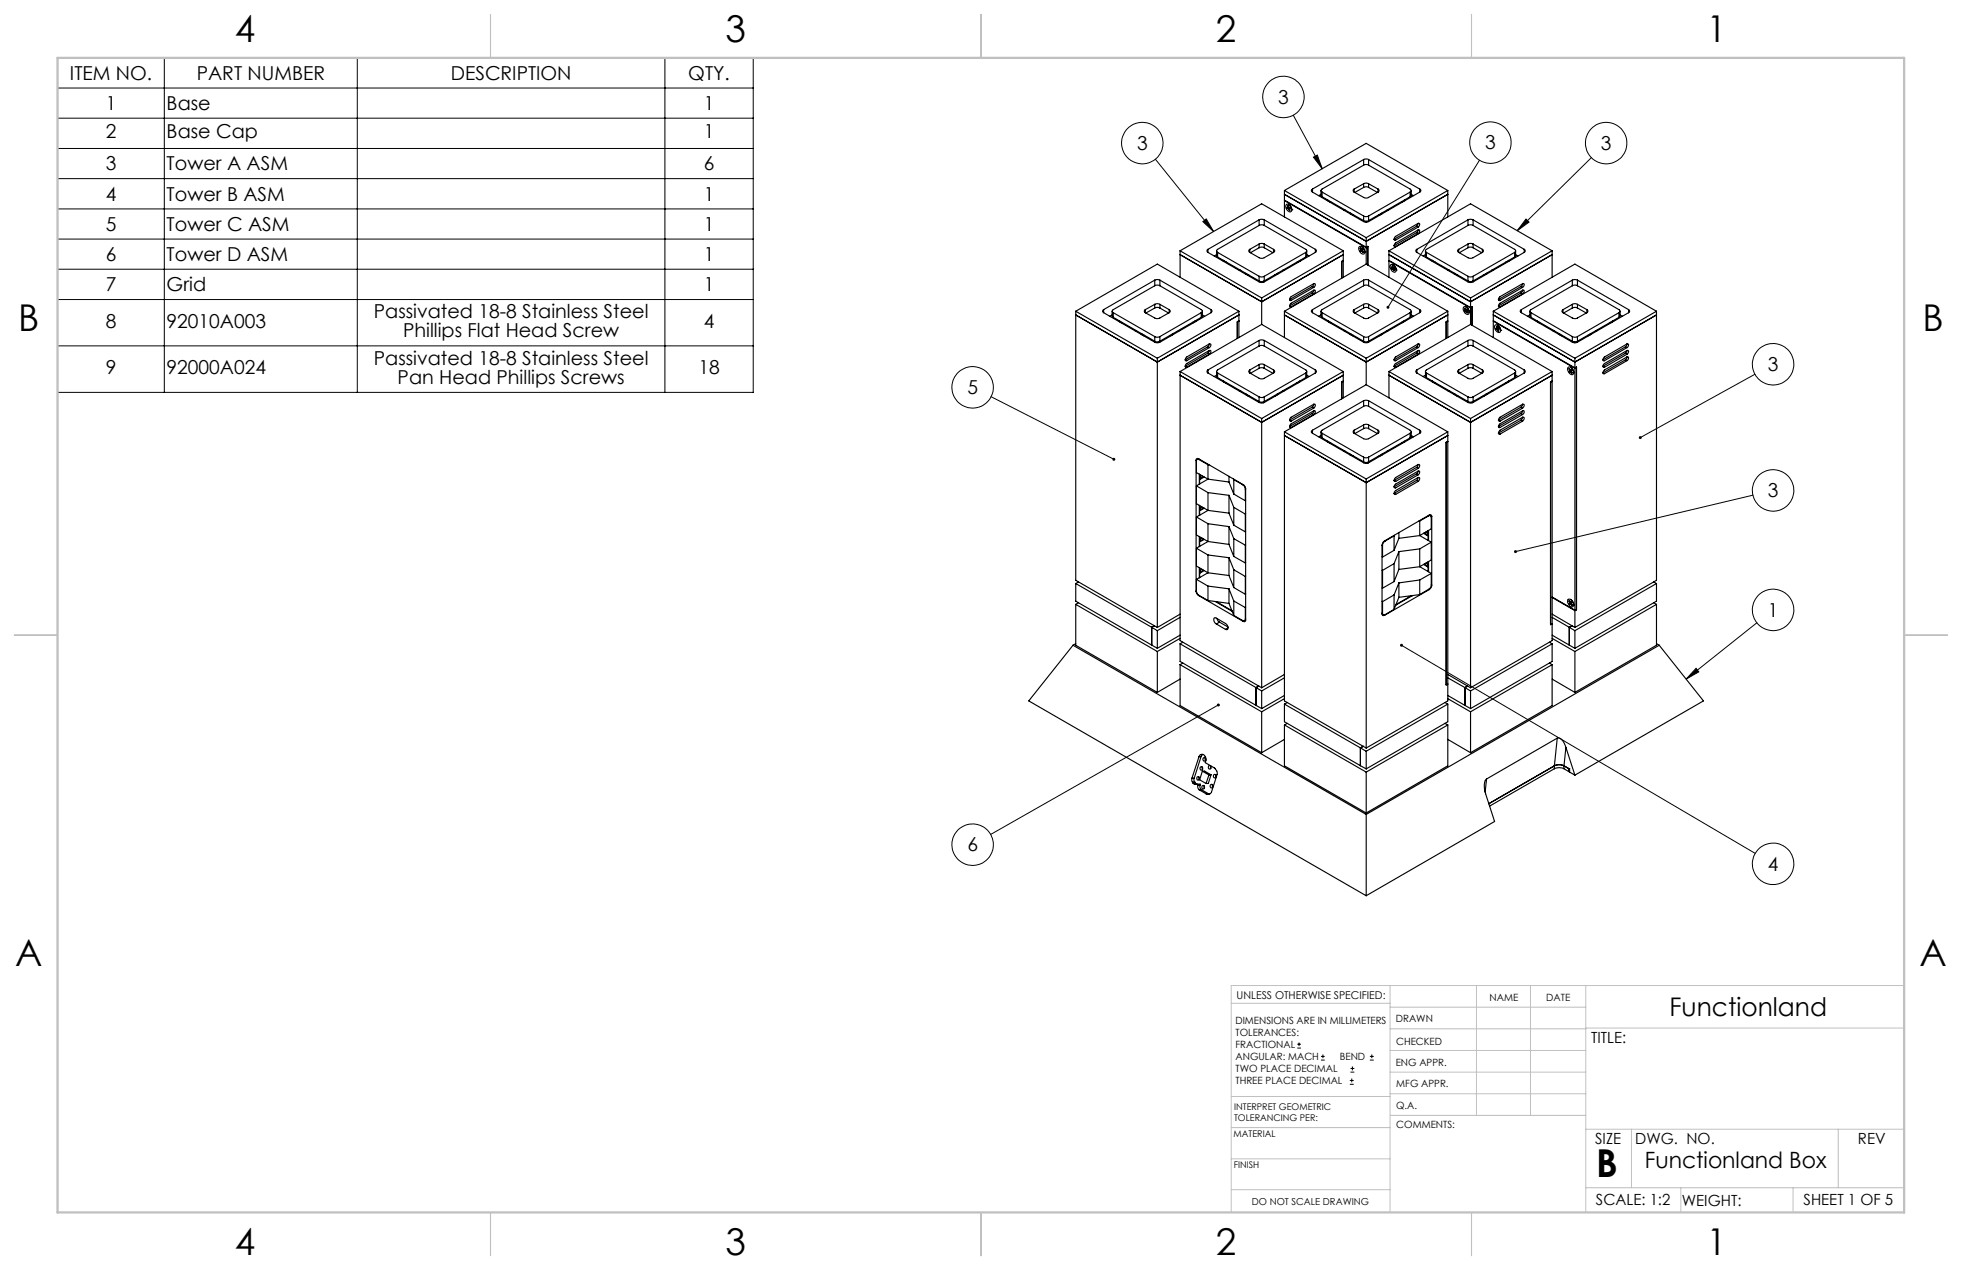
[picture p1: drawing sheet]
<svg xmlns="http://www.w3.org/2000/svg" width="432mm" height="279mm" viewBox="0 0 432 279" stroke-linecap="round" stroke-linejoin="round" font-family="sans-serif">
<g fill="none" stroke="#000" stroke-width=".22">
<path d="M12.7 12.7h153.1v73.6h-153.1zM12.7 19.4h153.1M36.2 12.7v73.6M78.6 12.7v73.6M146.3 12.7v73.6M12.7 26h153.1M12.7 32.7h153.1M12.7 39.3h153.1M254.3 35l12.8 15.9M284.6 25.3l6.4 11.8M289.1 34.6l.8-.5 1.1 3zM325.6 35.2l-20.1 32.4"/>
<path d="M350.2 34.7l-16.3 16.1M12.7 46h153.1M12.7 52.6h153.1M12.7 59.2h153.1M264.7 48.8l.8-.6 1.6 2.7zM335.8 48.2l.7 .7-2.6 1.9zM12.7 65.9h153.1M12.7 76.1h153.1M218.1 87.3l27 13.7M386.2 82.3l-25.2 14M385.8 108.9l-52.3 12.5M386.6 137l-15.5 12.4"/>
<path d="M268.1 155.1l-50.1 28.5M308.4 142l77.9 45.7M373.3 147l.6 .8-2.8 1.6zM285.5 230.6h.8M285.5 229.7h.8M285.9 229.3v.9M290.7 233.2h.8M290.7 232.4h.8M291.1 232v.8M297.1 238.5h.8M297.1 237.7h.8M297.2 235.9h.9"/>
<path d="M297.2 235.1h.9M297.5 237.3v.8M297.6 234.6v.9M301.5 233.2h.8M301.5 232.4h.8M301.9 232v.8"/>
<circle cx="251.4" cy="31.5" r="4.6"/>
<circle cx="282.4" cy="21.3" r="4.6"/>
<circle cx="328" cy="31.4" r="4.6"/>
<circle cx="353.5" cy="31.5" r="4.6"/>
<circle cx="214.1" cy="85.2" r="4.6"/>
<circle cx="390.2" cy="80.1" r="4.6"/>
<circle cx="390.2" cy="107.9" r="4.6"/>
<circle cx="390.2" cy="134.2" r="4.6"/>
<circle cx="214.1" cy="185.8" r="4.6"/>
<circle cx="390.2" cy="190" r="4.6"/>
</g>
<g fill="none" stroke="#c0c0c0" stroke-width=".22">
<path d="M305.9 216.8v49.9M324.9 216.8v28.6M336.8 216.8v28.6M349 216.8v49.9M419.1 216.8h-148.1v49.9M271 220.7h34.9M305.9 231.1h43.1M305.9 226.3h43.1M305.9 221.6h43.1M305.9 235.9h43.1M349 226.2h70.1M271 255h34.9"/>
<path d="M271 248.1h35M271 241.2h35M305.9 240.6h43.1M306 245.4h43M349 248.4h70.1M359.1 248.4v12.9M404.6 248.4v12.9M271 261.7h34.9M349 261.3h70.1M369.9 261.3v5.4M394.6 261.3v5.4"/>
</g>
<path d="M108 3.2v9.5M215.9 3.2v9.5M323.8 3.2v9.5M3.1 139.7h9.6M419.1 139.7h9.5M108 266.7v9.6M215.9 266.7v9.6M323.8 266.7v9.6" fill="none" stroke="#c0c0c0" stroke-width=".25"/>
<path d="M12.7 12.7h406.4v254h-406.4z" fill="none" stroke="#c0c0c0" stroke-width=".5"/>
<path d="M360.8 96l-.1 .4 .3-.1-.3 .1a.33 .33 0 0 0 .5 .1 .33 .33 0 0 0 .1-.4 .33 .33 0 0 0-.5-.1zM335.8 48.2l.7 .7-2.6 1.9zM289.1 34.6l.8-.5 1.1 3zM264.7 48.8l.8-.6 1.6 2.7zM305.2 67.4v.4l.3-.2-.2 .3a.33 .33 0 0 0 .4-.1 .33 .33 0 0 0 0-.5 .33 .33 0 0 0-.5 .1zM333.2 121.2v.2h.3h-.3a.34 .34 0 0 0 .5 .2 .34 .34 0 0 0 .1-.5 .34 .34 0 0 0-.6 .1zM244.9 100.8l-.1 .3 .2 .3 .4-.2-.3-.2 .3 .2 .1-.2a.31 .31 0 0 0-.2-.3 .31 .31 0 0 0-.4 .1zM308.2 141.7l.2 .3-.2-.2a.34 .34 0 0 0 .2 .5 .34 .34 0 0 0 .4-.4 .34 .34 0 0 0-.6-.2zM267.9 154.9a.32 .32 0 0 0 .2 .5 .32 .32 0 0 0 .3-.5l-.3 .2 .3-.2-.3-.1zM373.3 147l.6 .8-2.8 1.6z" fill="#000"/>
<g fill="none" stroke="#000" stroke-width=".25">
<path d="M300.1 35.1l.6-.1 .5 .1M300.1 36.3l.4-.1 .7 .1M300.1 36.3l-9.1 5.3a.35 .35 0 0 0-.3 .3 .35 .35 0 0 0 .3 .4M300.1 35.1l-11.2 6.5M300.1 35.1v1.2M301.2 36.3l9.1 5.3a.35 .35 0 0 1 .3 .3 .35 .35 0 0 1-.3 .4M301.2 35.1l11.3 6.5M301.2 35.1v1.2M259.7 55.2v5.8M259.7 55.2l18 10.3M259.7 55.2l18-10.4 17.9 10.4M259.7 56l18 10.4 17.9-10.4"/>
<path d="M265.9 54.9a.37 .37 0 0 0-.3 .3 .37 .37 0 0 0 .3 .3M265.9 55.5l11.2 6.5 .6 .2 .5-.2 11.3-6.5M265.9 54.9v.6M267.8 55.2v1.1l.2 .3M267.8 56l-.6 .3M268 55.5l9.1 5.3M268 56.6l9.1 5.2M268 55.5v1.1M269.2 57.3v.1M269.4 57.4v.1M269.9 57.6l-.2 .1M273 59.4l-.3 .1"/>
<path d="M275.1 54.9a.35 .35 0 0 0-.3 .3 .35 .35 0 0 0 .3 .3M275.1 55.5l2.4 1.3h.6l2.2-1.3M275.1 54.9v.6M277.1 48.4l.6-.2 .5 .2M277.1 49.6l-9.1 5.3a.37 .37 0 0 0-.2 .3 .37 .37 0 0 0 .2 .3M277.1 49.6l.4-.1 .7 .1M277.1 53.7l.4-.1 .7 .1M277.1 54.5l.4-.1 .7 .1M277.1 48.4l-11.2 6.5M277.1 53.7l-2 1.2M277.1 48.4v1.2M277.1 53.7v.8"/>
<path d="M277.1 54.5l-1.9 1.1M278.2 49.6l9.2 5.3a.37 .37 0 0 1 .2 .3 .37 .37 0 0 1-.2 .3M278.2 48.4l11.3 6.5M278.2 53.7l2.1 1.2M278.2 48.4v1.2M278.2 53.7v.8M278.2 54.5l1.9 1.1M280.3 54.9a.35 .35 0 0 1 .2 .3 .35 .35 0 0 1-.2 .3M280.3 54.9v.6M282.3 59.4l.3 .1M282.7 41.9v2.1l18 10.4M282.7 44.1v3.6"/>
<path d="M282.7 44.1l18 10.4M282.7 41.9l18-10.4 17.9 10.4M282.7 41.9l18 10.4M282.7 42.8l18 10.3 17.9-10.3M282.8 44.1h-.1M283.1 45a1.08 1.08 0 0 1 1.1 1.5 1.06 1.06 0 0 1-1.1-1.5zM283.4 45.9h.1M283.4 45.7v.2M283.5 45.5l-.1-.2 .2 .2M283.5 45.9h.1M283.5 45.5v.1M283.5 45.6l.1 .1"/>
<path d="M283.5 45.6l-.1 .1M283.5 45.6h.1l-.2 .1M283.6 45.5l.2 .1M283.6 45.4l-.1 .1M283.6 45.7l-.2 .2M283.6 45.9l.2 .3M283.6 45h.1M283.6 45l.5 .5 .2 .6M283.7 45.6l-.1 .1M283.8 45.9v.3M283.8 45.6l.2 .2h-.2M283.8 46h-.1"/>
<path d="M283.8 45.6l-.3 .3M283.8 45.8v.1M283.8 45.8h.2l-.2 .1M283.8 46.2h.1M284 45.7l-.4 .2M284.3 46.1h.1M285.5 57.6l.1 .1M286 57.4v.1M286.1 57.3l.1 .1M287.4 55.5l-9.2 5.3M287.4 55.5v1.1M287.4 56.6l-9.2 5.2"/>
<path d="M287.6 55.2v1.1l-.2 .3M287.6 56l.5 .3M288.9 42.3l11.2 6.5 .6 .1 .5-.1 11.3-6.5M288.9 41.6a.35 .35 0 0 0-.3 .3 .35 .35 0 0 0 .3 .4M288.9 41.6v.7M289.5 54.9a.35 .35 0 0 1 .2 .3 .35 .35 0 0 1-.2 .3M289.5 54.9v.6M290.7 41.9v1l.3 .4M290.7 42.8l-.5 .2M291 42.3v1M291 43.3l9.1 5.2M291 42.3l9.1 5.2"/>
<path d="M292.2 44l-.1 .2M292.4 44.1v.2M292.9 44.4l-.2 .1M295.6 57.4h.1M295.6 55.2v2.1l-.3 .2v3.7M295.6 57.4v3.6M295.6 57.4l-.3 .2M295.6 55.2l-17.9 10.3M296 46.2h-.3M297.1 46.8v.2M297.3 47v.1M297.8 47.2l-.2 .1"/>
<path d="M298 42.3l2.5 1.3 .6-.1 2.2-1.2M298 41.6a.37 .37 0 0 0-.2 .3 .37 .37 0 0 0 .2 .4M298 41.6v.7M299.2 54.3a1.09 1.09 0 0 1 1 1.5 1.08 1.08 0 0 1-1-1.5zM299.4 54.6v-.1l.2 .3M299.4 54.6l.1 .2M299.4 55.2h.2M299.5 54.8v.2M299.5 54.6h-.1M299.5 55.1l-.1 .1M299.5 55v.1M299.6 54.8l.2 .1"/>
<path d="M299.6 54.8h-.1M299.6 55.1l.1 .1M299.6 55.1l-.2 .1M299.7 54.3h.1M299.7 54.3a1.41 1.41 0 0 1 .7 1.1M299.7 55.2h-.1M299.7 55.2l.1 .2M299.8 54.9l.1-.1 .1 .1-.2 .2 .2 .4M299.8 54.9l.1-.1-.4 .2M299.8 55.4l.2 .1M299.9 55.1l-.2 .1M299.9 55l-.3 .2"/>
<path d="M299.9 54.9l-.3 .2M299.9 54.9l-.4 .2M299.9 54.9h.1M299.9 55.3l-.1 .1M300 55.5h.1M300.1 47.5l.4 .2 .7-.2M300.1 40.4l.4-.1 .7 .1M300.1 48.5l.6 .2 .5-.2M300.1 41.2l.4-.1 .7 .1M300.1 40.4v.8M300.1 47.5v1M300.1 40.4l-2.1 1.2"/>
<path d="M300.1 41.2l-1.9 1.1M300.4 55.4h.1M300.7 48.7v.2M300.7 52.3v2.1M300.7 54.5v3.6M300.7 54.4l.3-.2v4.1M300.7 58.1l17.9 10.4M300.7 58.1l-18 10.4M300.9 54.3h.1l-.3 .2M301.2 40.4v.8M301.2 47.5v1M301.2 40.4l2.1 1.2"/>
<path d="M301.2 41.2l1.9 1.1M303.3 41.6a.37 .37 0 0 1 .2 .3 .37 .37 0 0 1-.2 .4M303.3 41.6v.7M303.5 47.2l.2 .1M304 47v.1M304.2 46.8v.2M305.3 46.2h.3M305.7 57.4l17.9 10.4M305.7 55.2v2.1l17.9 10.4M305.7 57.4v3.6M305.7 55.2l17.9 10.3M305.7 56l17.9 10.4 18-10.4"/>
<path d="M305.7 55.2l17.9-10.4 18 10.4M305.8 57.4h-.1M306.1 58.2a1.08 1.08 0 0 1 1 1.6 1.08 1.08 0 0 1-1-1.6zM306.3 59.1h.2M306.4 58.9l-.2 .1 .1 .1M306.5 58.7l-.1-.2 .2 .4h.3M306.5 59.1l.1 .1M306.5 58.7v.2M306.5 58.9h-.1M306.5 58.9l.1-.1-.2 .1M306.5 58.9v.1M306.5 59l.2-.1-.2 .2"/>
<path d="M306.5 58.7h.1M306.5 59l-.2 .1M306.6 59.2l.1 .1M306.6 58.2a1.41 1.41 0 0 1 .7 1.2M306.7 59.3v.2M306.8 59.3h-.1M306.8 59.4l-.1 .1M306.9 58.9l.1 .2h-.2M306.9 58.9l-.3 .3M307 59l-.3 .2v.3M307.3 59.4h.1M308.4 44.4l.2 .1"/>
<path d="M308.9 44.1v.2M309.1 44l.1 .2M310.3 42.3v1M310.3 42.3l-9.1 5.2M310.3 43.3l-9.1 5.2M310.6 41.9v1l-.3 .4M310.6 42.8l.5 .2M311.7 49.8l-4.9 2.8 .4 .2M311.7 49.8l.4 .2M311.7 51.2l-4.9 2.8 .4 .3M311.7 51.2l.4 .2M311.8 55.5l11.3 6.5 .5 .2 .6-.2 11.3-6.5"/>
<path d="M311.8 54.9a.35 .35 0 0 0-.2 .3 .35 .35 0 0 0 .2 .3M311.8 54.9v.6M312.1 50.6l-4.9 2.8-.4 .6 .1 .3h.3M312.1 50.6h.2l.2 .2-.4 .6M312.1 49.1l-4.9 2.9-.4 .6 .1 .2h.3M312.1 49.1h.2l.2 .3-.4 .6M312.1 49.1l-.4 .7M312.1 50.6l-.4 .6M312.1 51.4l-4.9 2.9M312.1 50l-4.9 2.8M312.5 41.6a.35 .35 0 0 1 .2 .3 .35 .35 0 0 1-.2 .4M312.5 41.6v.7"/>
<path d="M313.7 55.2v1.1l.2 .3M313.7 56l-.5 .3M313.9 56.6l9.2 5.2M313.9 55.5l9.2 5.3M313.9 55.5v1.1M315.2 57.3l-.1 .1M315.3 57.4v.1M315.8 57.6l-.1 .1M318.6 41.9v5.8M318.6 41.9l-17.9 10.4M319 59.4l-.3 .1M321 55.5l2.5 1.3h.6l2.1-1.3"/>
<path d="M321 54.9a.35 .35 0 0 0-.2 .3 .35 .35 0 0 0 .2 .3M321 54.9v.6M323.1 48.4l.5-.2 .6 .2M323.1 49.6l.4-.1 .7 .1M323.1 49.6l-9.2 5.3a.37 .37 0 0 0-.2 .3 .37 .37 0 0 0 .2 .3M323.1 53.7l.4-.1 .7 .1M323.1 54.5l.4-.1 .7 .1M323.1 48.4l-11.3 6.5M323.1 53.7l-2.1 1.2M323.1 48.4v1.2M323.1 53.7v.8M323.1 54.5l-1.9 1.1"/>
<path d="M324.2 49.6l9.1 5.3a.37 .37 0 0 1 .3 .3 .37 .37 0 0 1-.3 .3M324.2 48.4l11.3 6.5M324.2 53.7l2 1.2M324.2 48.4v1.2M324.2 53.7v.8M324.2 54.5l1.9 1.1M326.2 54.9a.35 .35 0 0 1 .3 .3 .35 .35 0 0 1-.3 .3M326.2 54.9v.6M328.3 59.4l.3 .1M331.4 57.6l.2 .1M331.9 57.4v.1M332.1 57.3v.1"/>
<path d="M333.3 55.5l-9.1 5.3M333.3 55.5v1.1M333.3 56.6l-9.1 5.2M333.6 55.2v1.1l-.3 .3M333.6 56l.5 .3M335.5 54.9a.37 .37 0 0 1 .2 .3 .37 .37 0 0 1-.2 .3M335.5 54.9v.6M341.6 55.2v5.8M341.6 55.2l-18 10.3M236.7 68.5v59.2l18 10.3M236.7 69.3l18 10.4 18-10.4M236.7 68.5l18 10.3"/>
<path d="M236.7 68.5l18-10.4 18 10.4M242.9 68.1a.35 .35 0 0 0-.3 .4 .35 .35 0 0 0 .3 .3M242.9 68.8l11.2 6.5 .6 .1 .6-.1 11.2-6.5M242.9 68.1v.7M244.8 68.5v1l.2 .3M244.8 69.3l-.5 .3M245 68.8l9.1 5.2M245 69.8l9.1 5.3M245 68.8v1M246.2 70.5v.2M246.4 70.6v.2M246.9 70.9l-.2 .1"/>
<path d="M250 72.7h-.2M251.2 73.4l-.1 .2M251.4 73.5v.2M251.8 73.8l-.1 .1M252.1 68.1a.37 .37 0 0 0-.3 .4 .37 .37 0 0 0 .3 .3M252.1 68.8l2.4 1.3 .6-.1 2.2-1.2M252.1 68.1v.7M254.1 61.6l.6-.1 .6 .1M254.1 74l.4 .2 .8-.2M254.1 62.9l-9.1 5.2a.35 .35 0 0 0-.2 .4 .35 .35 0 0 0 .2 .3M254.1 62.9l.4-.2 .8 .2M254.1 67l.4-.2 .8 .2"/>
<path d="M254.1 75.1l.4 .1 .8-.1M254.1 67.8l.4-.2 .8 .2M254.1 61.6l-11.2 6.5M254.1 67l-2 1.1M254.1 61.6v1.3M254.1 67v.8M254.1 74v1.1M254.1 67.8l-1.9 1.1M254.7 78.8v59.2M255.1 75.1v.3M255.3 62.9l9.1 5.2a.35 .35 0 0 1 .2 .4 .35 .35 0 0 1-.2 .3M255.3 61.6l11.2 6.5"/>
<path d="M255.3 67l2 1.1M255.3 61.6v1.3M255.3 67v.8M255.3 74v1.1M255.3 67.8l1.9 1.1M257.3 68.1a.35 .35 0 0 1 .3 .4 .35 .35 0 0 1-.3 .3M257.3 68.1v.7M257.5 73.8l.2 .1M258 73.5v.2M258.2 73.4l.1 .2M259.3 72.7h.3M262.5 70.9l.1 .1"/>
<path d="M263 70.6v.2M263.1 70.5l.1 .2M264.4 68.8l-9.1 5.2M264.4 68.8v1M264.4 69.8l-9.1 5.3M264.6 68.5v1.1l-.2 .2M264.6 69.3l.5 .3M265.8 76.3l-5 2.9 .4 .1M265.8 76.3l.3 .2M265.8 77.7l-5 2.9 .4 .2M265.8 77.7l.3 .2M266.1 77.1l.4 .1v.3l-.4 .4"/>
<path d="M266.1 77.1l-4.9 2.9-.4 .6 .1 .2h.3M266.1 75.7h.4v.4l-.4 .4M266.1 75.7l-4.9 2.8-.4 .7 .1 .2 .3-.1M266.1 75.7l-.3 .6M266.1 77.1l-.3 .6M266.1 77.9l-4.9 2.9M266.1 76.5l-4.9 2.8M266.5 68.1a.37 .37 0 0 1 .2 .4 .37 .37 0 0 1-.2 .3M266.5 68.1v.7M272.6 70.6l.1 .1M272.7 68.5v2.1l-.4 .2v3.7M272.7 70.7v3.6"/>
<path d="M272.7 70.7l-.4 .2M272.7 68.5l-18 10.3M274.2 60.1l-.1 .2M274.4 60.2v.2M274.8 60.5l-.1 .1M277.1 74.9l.6-.1 .5 .1M277.1 60.8l.4 .1 .7-.1M277.1 61.8l.4 .1 .7-.1M277.1 76.1l-9.1 5.3a.37 .37 0 0 0-.2 .3 .37 .37 0 0 0 .2 .4M277.1 76.1l.4-.1 .7 .1M277.1 74.9l-11.2 6.5M277.1 60.8v1"/>
<path d="M277.1 74.9v1.2M277.7 65.5v5.9M277.7 71.4l-18 10.3M277.7 71.4l17.9 10.3M278 61.9v.2M278.2 76.1l9.2 5.3a.37 .37 0 0 1 .2 .3 .37 .37 0 0 1-.2 .4M278.2 74.9l11.3 6.5M278.2 60.8v1M278.2 74.9v1.2M280.5 60.5l.2 .1M281 60.2v.2M281.2 60.1v.2"/>
<path d="M282.7 68.5v5.8M282.7 69.3l18 10.4 17.9-10.4M282.7 68.5l18 10.3M288.8 64.5l.3 .2M288.8 63l-5 2.9 .4 .2M288.8 63l.3 .2M288.8 64.5l-5 2.8 .4 .2M288.9 68.1a.35 .35 0 0 0-.3 .4 .35 .35 0 0 0 .3 .3M288.9 68.8l11.2 6.5 .6 .1 .5-.1 11.3-6.5M288.9 68.1v.7M289.1 62.4h.3l.1 .2-.4 .6M289.1 62.4l-4.9 2.9-.4 .6 .1 .2h.3"/>
<path d="M289.1 63.9l.3-.1 .1 .3-.4 .6M289.1 63.9l-4.9 2.8-.4 .6 .1 .3 .3-.1M289.1 62.4l-.3 .6M289.1 63.9l-.3 .6M289.1 63.2l-4.9 2.9M289.1 64.7l-4.9 2.8M290.7 68.5v1l.3 .3M290.7 69.3l-.5 .3M291 68.8l9.1 5.2M291 69.8l9.1 5.3M291 68.8v1M292.2 70.5l-.1 .2"/>
<path d="M292.4 70.6v.2M292.9 70.9l-.2 .1M296 72.7h-.3M297.1 73.4v.2M297.3 73.5v.2M297.8 73.8l-.2 .1M298 68.1a.37 .37 0 0 0-.2 .4 .37 .37 0 0 0 .2 .3M298 68.8l2.5 1.3 .6-.1 2.2-1.2M298 68.1v.7M300.1 61.6l.6-.1 .5 .1M300.1 74l.4 .2 .7-.2M300.1 62.9l-9.1 5.2a.35 .35 0 0 0-.3 .4 .35 .35 0 0 0 .3 .3"/>
<path d="M300.1 62.9l.4-.2 .7 .2M300.1 67l.4-.2 .7 .2M300.1 75.1l.4 .1 .7-.1M300.1 67.8l.4-.2 .7 .2M300.1 61.6l-11.2 6.5M300.1 67l-2.1 1.1M300.1 61.6v1.3M300.1 67v.8M300.1 74v1.1M300.1 67.8l-1.9 1.1M300.7 78.8v5.8M301 75.1v.3"/>
<path d="M301.2 62.9l9.1 5.2a.35 .35 0 0 1 .3 .4 .35 .35 0 0 1-.3 .3M301.2 61.6l11.3 6.5M301.2 67l2.1 1.1M301.2 61.6v1.3M301.2 67v.8M301.2 74v1.1M301.2 67.8l1.9 1.1M303.3 68.1a.37 .37 0 0 1 .2 .4 .37 .37 0 0 1-.2 .3M303.3 68.1v.7M303.5 73.8l.2 .1M304 73.5v.2M304.2 73.4v.2"/>
<path d="M305.3 72.7h.3M308.4 70.9l.2 .1M308.9 70.6v.2M309.1 70.5l.1 .2M310.3 68.8l-9.1 5.2M310.3 68.8v1M310.3 69.8l-9.1 5.3M310.6 68.5v1l-.3 .3M310.6 69.3l.5 .3M311.7 76.3l-4.9 2.9 .4 .1M311.7 76.3l.4 .2M311.7 77.7l-4.9 2.9 .4 .2"/>
<path d="M311.7 77.7l.4 .2M312.1 75.7h.2l.2 .2-.4 .6M312.1 75.7l-4.9 2.8-.4 .7 .1 .2 .3-.1M312.1 77.1h.2l.2 .2-.4 .6M312.1 77.1l-4.9 2.9-.4 .6 .1 .2h.3M312.1 75.7l-.4 .6M312.1 77.1l-.4 .6M312.1 76.5l-4.9 2.8M312.1 77.9l-4.9 2.9M312.5 68.1a.35 .35 0 0 1 .2 .4 .35 .35 0 0 1-.2 .3M312.5 68.1v.7M318.5 70.6l.1 .1"/>
<path d="M318.6 68.5v2.1l-.3 .2v3.7M318.6 70.7v3.6M318.6 70.7l-.3 .2M318.6 68.5l-17.9 10.3M320.1 60.1v.2M320.3 60.2v.2M320.8 60.5l-.2 .1M322.2 67.5a1.09 1.09 0 0 1 1 1.6 1.11 1.11 0 0 1-1-1.6zM322.3 67.9l.2 .2M322.4 68.4l.2 .1M322.4 67.8l.3 .3 .2-.1v.3M322.4 67.8l-.1 .1"/>
<path d="M322.5 68.1v.1M322.5 68.2l-.1 .2M322.6 68l-.1 .1M322.6 68.3l.1 .1M322.6 68.3l-.2 .1M322.7 67.5h.1M322.7 67.5l.4 .5 .3 .7M322.7 68.5h-.1M322.7 68.5l.1 .1M322.8 68.6l.1 .2M322.8 68.4l.1 .1M322.8 68.4l-.1 .1"/>
<path d="M322.9 68.3l-.1 .1M322.9 68.2l-.3 .1M322.9 68.3l-.3 .2M322.9 68.2l-.4 .1M322.9 68.5v.3M322.9 68.1l-.4 .1M322.9 68.5l-.1 .1M322.9 68.1v.1M323 68.8h-.1M323.1 74.9l.5-.1 .6 .1M323.1 60.8l.4 .1 .7-.1M323.1 61.8l.4 .1 .7-.1"/>
<path d="M323.1 76.1l-9.2 5.3a.37 .37 0 0 0-.2 .3 .37 .37 0 0 0 .2 .4M323.1 76.1l.4-.1 .7 .1M323.1 74.9l-11.3 6.5M323.1 60.8v1M323.1 74.9v1.2M323.4 68.7h.1M323.6 61.9v.3M323.6 65.5v2.2M323.6 67.8v3.6M323.6 67.7l.4-.2v4M323.6 71.4l18 10.3M323.6 71.4l-17.9 10.3"/>
<path d="M323.9 67.5l.1 .1-.4 .2M324.2 76.1l9.1 5.3a.37 .37 0 0 1 .3 .3 .37 .37 0 0 1-.3 .4M324.2 74.9l11.3 6.5M324.2 60.8v1M324.2 74.9v1.2M326.5 60.5l.1 .1M327 60.2v.2M327.1 60.1l.1 .2M328.6 70.7l18 10.3M328.6 68.5v2.1l18 10.3M328.6 70.7v3.6M328.6 69.3l18 10.4 18-10.4"/>
<path d="M328.6 68.5l18-10.4 18 10.4M328.6 68.5l18 10.3M328.8 70.6l-.2 .1M329.1 71.5a1.11 1.11 0 0 1 1 1.6 1.06 1.06 0 0 1-1-1.6zM329.3 72.4h.1M329.4 72v-.2l.2 .3M329.4 72.4h.2M329.4 72l.1 .2M329.5 72.2h-.3l.1 .2M329.5 72.2h.1M329.5 72.2l-.2 .2M329.5 72h-.1"/>
<path d="M329.6 72.4l.1 .4M329.6 71.5h.1M329.6 71.5l.5 .5 .2 .7M329.6 72.1l-.1 .1M329.6 72.1l-.2 .1M329.6 72.1l.1 .1M329.7 72.2h-.2M329.7 72.4l.1 .4h-.1M329.7 72.2h.2M329.7 72.5l-.1 .1M329.7 72.2l-.3 .2M329.8 72.4h-.1"/>
<path d="M329.8 72.4l.1-.1-.2 .1M329.8 72.7l-.1 .1M329.9 72.2l.1 .2h-.2M329.9 72.2l-.3 .2M330.3 72.7h.1M334.8 63l-5 2.9 .3 .2M334.8 63l.3 .2M334.8 64.5l-5 2.8 .3 .2M334.8 64.5l.3 .2M334.8 68.8l11.2 6.5 .6 .1 .6-.1 11.2-6.5M334.8 68.1a.35 .35 0 0 0-.2 .4 .35 .35 0 0 0 .2 .3M334.8 68.1v.7"/>
<path d="M335.1 63.9l-5 2.8-.3 .6 .1 .3 .2-.1M335.1 63.9l.3-.1 .1 .3-.4 .6M335.1 62.4l-5 2.9-.3 .6 .1 .2h.2M335.1 62.4h.3l.1 .2-.4 .6M335.1 62.4l-.3 .6M335.1 63.9l-.3 .6M335.1 64.7l-5 2.8M335.1 63.2l-5 2.9M336.7 68.5v1.1l.2 .2M336.7 69.3l-.5 .3M336.9 68.8l9.1 5.2M336.9 69.8l9.1 5.3"/>
<path d="M336.9 68.8v1M338.2 70.5l-.1 .2M338.3 70.6v.2M338.8 70.9l-.1 .1M342 72.7h-.3M343.1 73.4l-.1 .2M343.3 73.5v.2M343.8 73.8l-.2 .1M344 68.8l2.5 1.3 .6-.1 2.1-1.2M344 68.1a.35 .35 0 0 0-.3 .4 .35 .35 0 0 0 .3 .3M344 68.1v.7M346 61.6l.6-.1 .6 .1"/>
<path d="M346 62.9l.5-.2 .7 .2M346 74l.5 .2 .7-.2M346 62.9l-9.1 5.2a.35 .35 0 0 0-.2 .4 .35 .35 0 0 0 .2 .3M346 67l.5-.2 .7 .2M346 75.1l.5 .1 .7-.1M346 67.8l.5-.2 .7 .2M346 61.6l-11.2 6.5M346 67l-2 1.1M346 61.6v1.3M346 67v.8M346 74v1.1M346 67.8l-1.9 1.1"/>
<path d="M346.6 75.2v.2M346.6 78.8v2.1M347.2 62.9l9.1 5.2a.35 .35 0 0 1 .3 .4 .35 .35 0 0 1-.3 .3M347.2 61.6l11.2 6.5M347.2 67l2 1.1M347.2 61.6v1.3M347.2 67v.8M347.2 74v1.1M347.2 67.8l1.9 1.1M349.2 68.1a.37 .37 0 0 1 .3 .4 .37 .37 0 0 1-.3 .3M349.2 68.1v.7M349.5 73.8l.1 .1"/>
<path d="M350 73.5v.2M350.1 73.4l.1 .2M351.3 72.7h.2M354.4 70.9l.2 .1M354.9 70.6v.2M355.1 70.5v.2M356.3 68.8l-9.1 5.2M356.3 68.8v1M356.3 69.8l-9.1 5.3M356.6 68.5v1l-.3 .3M356.6 69.3l.4 .3M357.7 76.3l-4.9 2.9 .3 .1"/>
<path d="M357.7 76.3l.4 .2M357.7 77.7l-4.9 2.9 .3 .2M357.7 77.7l.4 .2M357.7 79.2l-4.9 2.8 .3 .2M357.7 79.2l.4 .1M358.1 77.1l-5 2.9-.3 .6 .1 .2h.2M358.1 77.1h.2l.1 .2-.3 .6M358.1 78.5l-5 2.9-.3 .6 .1 .2h.2M358.1 78.5h.2l.1 .2-.3 .6M358.1 75.7l-5 2.8-.3 .7 .1 .2 .2-.1M358.1 75.7h.2l.1 .2-.3 .6M358.1 75.7l-.4 .6"/>
<path d="M358.1 77.1l-.4 .6M358.1 78.5l-.4 .7M358.1 77.9l-5 2.9M358.1 79.3l-5 2.9M358.1 76.5l-5 2.8M358.4 68.1a.35 .35 0 0 1 .3 .4 .35 .35 0 0 1-.3 .3M358.4 68.1v.7M364.6 68.5v59.2l-18 10.3M364.6 68.5l-18 10.3M259.7 81.7v59.2l18 10.4M259.7 82.6l18 10.3 17.9-10.3M259.7 81.7l18 10.4"/>
<path d="M265.9 81.4a.37 .37 0 0 0-.3 .3 .37 .37 0 0 0 .3 .4M265.9 82.1l11.2 6.4 .6 .2 .5-.2 11.3-6.4M265.9 81.4v.7M267.8 81.7v1.1l.2 .3M267.8 82.6l-.6 .2M268 82.1v1M268 82.1l9.1 5.2M268 83.1l9.1 5.2M269.2 83.8v.2M269.4 83.9v.2M269.9 84.2l-.2 .1M273 86h-.3"/>
<path d="M274.2 86.6l-.1 .2M274.4 86.7v.3M274.8 87l-.1 .1M275.1 81.4a.35 .35 0 0 0-.3 .3 .35 .35 0 0 0 .3 .4M275.1 82.1l2.4 1.3 .6-.1 2.2-1.2M275.1 81.4v.7M277.1 87.3l.4 .2 .7-.2M277.1 80.2l.4-.1 .7 .1M277.1 88.3l.4 .2 .7-.2M277.1 81l.4-.1 .7 .1M277.1 80.2v.8M277.1 87.3v1"/>
<path d="M277.1 80.2l-2 1.2M277.1 81l-1.9 1.1M277.7 92.1v59.2M278 88.4v.2M278.2 80.2v.8M278.2 87.3v1M278.2 80.2l2.1 1.2M278.2 81l1.9 1.1M280.3 81.4a.35 .35 0 0 1 .2 .3 .35 .35 0 0 1-.2 .4M280.3 81.4v.7M280.5 87l.2 .1M281 86.7v.3"/>
<path d="M281.2 86.6v.2M282.3 86h.3M282.7 95v59.2l18 10.4M282.7 95.8l18 10.4 17.9-10.4M282.7 95l18 10.4M285.5 84.2l.1 .1M286 83.9v.2M286.1 83.8l.1 .2M287.4 82.1v1M287.4 82.1l-9.2 5.2M287.4 83.1l-9.2 5.2M287.6 81.7v1.1l-.2 .3"/>
<path d="M287.6 82.6l.5 .2M288.8 89.6l-5 2.8 .4 .2M288.8 89.6l.3 .2M288.8 91l-5 2.8 .4 .3M288.8 91l.3 .2M288.9 94.7a.35 .35 0 0 0-.3 .3 .35 .35 0 0 0 .3 .3M288.9 95.3l11.6 6.7 .6-.1 11.4-6.6M288.9 94.7v.6M289.1 88.9h.3l.1 .2-.4 .7M289.1 88.9l-4.9 2.9-.4 .6 .1 .2h.3M289.1 90.4l.3-.1 .1 .3-.4 .6M289.1 90.4l-4.9 2.8-.4 .6 .1 .3h.3"/>
<path d="M289.1 88.9l-.3 .7M289.1 90.4l-.3 .6M289.1 89.8l-4.9 2.8M289.1 91.2l-4.9 2.9M289.5 81.4a.35 .35 0 0 1 .2 .3 .35 .35 0 0 1-.2 .4M289.5 81.4v.7M290.7 95v1l.3 .3M290.7 95.8l-.5 .3M291 95.3v1M291 95.3l9.1 5.3M291 96.3l9.1 5.3M292.2 97l-.1 .2"/>
<path d="M292.4 97.2v.2M292.9 97.4l-.2 .1M295.6 83.9h.1M295.6 81.7v2.1l-.3 .2v3.7M295.6 83.9v3.6M295.6 83.9l-.3 .2M295.6 81.7l-17.9 10.4M296 99.2l-.3 .1M297.1 99.9v.2M298 94.7a.37 .37 0 0 0-.2 .3 .37 .37 0 0 0 .2 .3M298 95.3l2.5 1.3 .7-.1 2.1-1.2M298 94.7v.6"/>
<path d="M300.1 88.2h1.1M300.1 89.4l-9.1 5.3a.35 .35 0 0 0-.3 .3 .35 .35 0 0 0 .3 .3M300.1 89.4l.4-.1 .7 .1M300.1 93.5l.4-.2 .7 .2M300.1 94.3l.4-.1 .7 .1M300.1 88.2l-11.2 6.5M300.1 88.2v1.2M300.1 93.5v.8M300.1 93.5l-2.1 1.2M300.1 94.3l-1.9 1.1M300.7 84.6l-18 10.4M300.7 84.6l17.9 10.4"/>
<path d="M301.2 89.4l9.1 5.3a.35 .35 0 0 1 .3 .3 .35 .35 0 0 1-.3 .3M301.2 88.2l11.3 6.5M301.2 88.2v1.2M301.2 93.5v.8M301.2 93.5l2.1 1.2M301.2 94.3l1.9 1.1M303.3 94.7a.37 .37 0 0 1 .2 .3 .37 .37 0 0 1-.2 .3M303.3 94.7v.6M304.2 99.9v.2M305.3 99.2l.3 .1M305.7 82.6l17.9 10.3 18-10.3M305.7 81.7v5.8"/>
<path d="M305.7 81.7l17.9 10.4M308.4 97.4l.2 .1M308.9 97.2v.2M309.1 97l.1 .2M310.3 95.3v1M310.3 95.3l-9.1 5.3M310.3 96.3l-9.1 5.3M310.6 95v1l-.3 .3M310.6 95.8l.5 .3M311.8 81.4a.35 .35 0 0 0-.2 .3 .35 .35 0 0 0 .2 .4M311.8 82.1l11.3 6.4 .5 .2 .6-.2 11.3-6.4M311.8 81.4v.7"/>
<path d="M312.5 94.7a.35 .35 0 0 1 .2 .3 .35 .35 0 0 1-.2 .3M312.5 94.7v.6M313.7 81.7v1.1l.2 .3M313.7 82.6l-.5 .2M313.9 82.1l9.2 5.2M313.9 83.1l9.2 5.2M313.9 82.1v1M315.2 83.8l-.1 .2M315.3 83.9v.2M315.8 84.2l-.1 .1M318.5 97.2h.1M318.6 95v2.1l-.3 .2v53.4l.3-.2"/>
<path d="M318.6 97.2v53.2l-.3 .2M318.6 97.2l-.3 .2M318.6 95l-17.9 10.4M319 86h-.3M320.1 86.6v.2M320.3 86.7v.3M320.8 87l-.2 .1M321 81.4a.35 .35 0 0 0-.2 .3 .35 .35 0 0 0 .2 .4M321 82.1l2.5 1.3 .6-.1 2.1-1.2M321 81.4v.7M323.1 87.3l.4 .2 .7-.2M323.1 80.2l.4-.1 .7 .1"/>
<path d="M323.1 88.3l.4 .2 .7-.2M323.1 81l.4-.1 .7 .1M323.1 80.2v.8M323.1 87.3v1M323.1 80.2l-2.1 1.2M323.1 81l-1.9 1.1M323.6 92.1v59.2M324 88.4v.2M324.2 80.2v.8M324.2 87.3v1M324.2 80.2l2 1.2M324.2 81l1.9 1.1"/>
<path d="M326.2 81.4a.35 .35 0 0 1 .3 .3 .35 .35 0 0 1-.3 .4M326.2 81.4v.7M326.5 87l.1 .1M327 86.7v.3M327.1 86.6l.1 .2M328.3 86h.3M331.4 84.2l.2 .1M331.9 83.9v.2M332.1 83.8v.2M333.3 82.1v1M333.3 82.1l-9.1 5.2M333.3 83.1l-9.1 5.2"/>
<path d="M333.6 81.7v1.1l-.3 .3M333.6 82.6l.5 .2M334.8 89.6l-5 2.8 .3 .2M334.8 89.6l.3 .2M334.8 91l-5 2.8 .3 .3M334.8 91l.3 .2M334.8 92.4l-5 2.9 .3 .2M334.8 92.4l.3 .2M335.1 88.9h.3l.1 .2-.4 .7M335.1 88.9l-5 2.9-.3 .6 .1 .2h.2M335.1 90.4l.3-.1 .1 .3-.4 .6M335.1 90.4l-5 2.8-.3 .6 .1 .3h.2"/>
<path d="M335.1 91.8h.3l.1 .2-.4 .6M335.1 91.8l-5 2.9-.3 .6 .1 .2h.2M335.1 88.9l-.3 .7M335.1 90.4l-.3 .6M335.1 91.8l-.3 .6M335.1 89.8l-5 2.8M335.1 91.2l-5 2.9M335.1 92.6l-5 2.9M335.5 81.4a.37 .37 0 0 1 .2 .3 .37 .37 0 0 1-.2 .4M335.5 81.4v.7M341.5 83.9h.1M341.6 81.7v2.1l-.4 .2v53.4l.4-.1"/>
<path d="M341.6 83.9v53.3l-.4 .1M341.6 83.9l-.4 .2M341.6 81.7l-18 10.4M345.2 80.8a1.09 1.09 0 0 1 1 1.6 1.08 1.08 0 0 1-1-1.6zM345.3 81.2l.1 .2M345.4 81.7l.2 .1M345.4 81.1l-.1 .1M345.4 81.1l.1 .2M345.4 81.4l.1 .1M345.5 81.6l-.1 .1M345.5 81.5v.1M345.5 81.3l.3 .1"/>
<path d="M345.5 81.3l-.1 .1M345.6 81.6l.1 .1M345.6 81.6l-.2 .1M345.7 80.8a1.41 1.41 0 0 1 .6 1.2M345.7 81.7l-.1 .1M345.7 81.7l.1 .2M345.8 81.4l.1-.1 .1 .2-.2 .1M345.8 81.4l.1-.1-.4 .2M345.8 81.6l.2 .4-.1 .1M345.8 81.9l.1 .2M345.8 81.6l-.1 .1M345.8 81.5l-.2 .1"/>
<path d="M345.8 81.6l-.2 .2M345.8 81.5l-.3 .1M345.9 81.4l-.1 .1M345.9 81.8l-.1 .1M346 82l-.1 .1M346.3 82h.1M346.6 80.9l.4-.1v53.4M346.6 81v53.2M346.9 80.8l-.3 .2M263.2 101.2a.34 .34 0 0 1 .2-.3 .34 .34 0 0 1 .4 0l9.8 5.7M263.2 101.2v28.9M263.3 106.9l2.6 1.5"/>
<path d="M263.3 106.9v3.9l2.6 1.5M263.3 113.7v4l2.6 1.4M263.3 113.7l2.6 1.5M263.3 101.2h-.1M263.7 100.9l-.2 .2M263.9 101.1a.35 .35 0 0 0-.4 0 .35 .35 0 0 0-.2 .3v2.6l2.6 1.4M263.9 101.1l2 1.1M263.9 104.3v2.2M263.9 111.2v2.2M263.9 118v2.3M264 101l-.1 .1M264 104.4v.5"/>
<path d="M264 111.2v.6M264 118.1v.5M264 111.8l.2 .3M264 118.6l.2 .4M264 104.9l.2 .3M264 106.5l-.7 .4M264 113.3l-.7 .4M264.2 105.4l-.2-.1v1.2M264.2 112.3l-.2-.1v1.1M264.2 119.1l-.2-.1v1.2M264.2 105.2v.2M264.2 112.1v.2"/>
<path d="M264.2 119v.1M264.5 104.6l-.5 .3M264.5 111.5l-.5 .3M264.5 118.4l-.5 .2M264.9 104.8l-.7 .4M264.9 111.7l-.7 .4M264.9 118.6l-.7 .4M265 105l-.8 .4M265 111.8l-.8 .5M265 118.7l-.8 .4M265.9 105.4l-1.9 1.1M265.9 108.4l4.6 .6"/>
<path d="M265.9 102.2v3.2M265.9 108.4v3.9M265.9 115.2v3.9M265.9 102.2l.2 .1M265.9 105.4l4.6 .6M265.9 112.3l4.6 .6M265.9 112.3l-1.9 1M265.9 115.2l4.6 .7M265.9 119.1l4.6 .7M265.9 119.1l-1.9 1.1M270.5 106l1 2.7M270.5 104.8v1.2"/>
<path d="M270.5 109v3.9M270.5 115.9v3.9M270.5 109l1 2.6M270.5 112.9l1 2.6M270.5 115.9l1 2.6M270.5 119.8l1 2.6M271.5 105.4v.1M271.5 108.7l2.6 1.5M271.5 105.5v3.2M271.5 111.6v3.9M271.5 118.5v3.9M271.5 105.5l2 1.1"/>
<path d="M271.5 111.6l2.6 1.5M271.5 115.5l2.6 1.5M271.5 118.5l2.6 1.4M273.5 106.6l.3 .3 .3 .7M273.6 106.6l.5 .5v.5M273.6 106.6h-.1M274.1 107.6v2.6M274.1 113.1v3.9M274.1 119.9v4M274.1 107.6v28.7a.34 .34 0 0 1-.1 .4 .34 .34 0 0 1-.4 0M274.1 110.1v.1M274.1 113v.1"/>
<path d="M274.1 117h.1M274.1 119.9h.1M274.1 107.6h.1M297.3 100v.2M297.8 100.3l-.2 .1M300.1 100.6l.4 .1 .7-.1M300.1 101.6l.4 .1 .7-.1M300.1 100.6v1M300.7 105.4v59.2M301 101.7v.2M301.2 100.6v1M303.5 100.3l.2 .1"/>
<path d="M304 100v.2M304.2 119.9v15.1a.35 .35 0 0 0 .1 .4 .35 .35 0 0 0 .4 0M304.2 119.9l.1 .1M304.7 119l-.3 .3-.2 .6M304.7 119h.1M304.8 119l-.4 .5-.1 .5M306.8 117.9v3.2M306.8 117.9l-2 1.1M306.8 117.8v.1M307.9 117.2v1.2M307.9 118.4l-1.1 2.7M311.7 102.8l-4.9 2.9 .4 .2"/>
<path d="M311.7 102.8l.4 .2M311.7 104.2l-4.9 2.9 .4 .2M311.7 104.2l.4 .3M311.7 105.7l-4.9 2.8 .4 .3M311.7 105.7l.4 .2M312.1 102.2h.2l.2 .2-.4 .6M312.1 102.2l-4.9 2.9-.4 .6 .1 .2h.3M312.1 103.6h.2l.2 .3-.4 .6M312.1 103.6l-4.9 2.9-.4 .6 .1 .3 .3-.1M312.1 105.1h.2l.2 .2-.4 .6M312.1 105.1l-4.9 2.8-.4 .6 .1 .3h.3M312.1 102.2l-.4 .6"/>
<path d="M312.1 103.6l-.4 .6M312.1 105.1l-.4 .6M312.1 103l-4.9 2.9M312.1 104.5l-4.9 2.8M312.1 105.9l-4.9 2.9M312.5 117.8l1.8 1.1M312.5 114.6l-.3 .1M312.5 114.6v3.2M312.5 117.8l-4.6 .6M313.3 117.3l.8 .5M313.4 117.2l.7 .4M313.8 117l.5 .3"/>
<path d="M314.1 117.8l.2-.1v1.2M314.1 117.6v.2M314.3 116.7v.6M314.3 117.3l-.2 .3M314.3 118.9l.7 .4M314.4 113.4v.1M314.4 116.7v2.2M314.4 113.5a.34 .34 0 0 1 .4-.1 .34 .34 0 0 1 .2 .4v2.5l-2.5 1.5M314.4 113.5l-1.9 1.1M314.6 113.3l.3 .2M315 113.6l.1 .1M315 119.3l-2.5 1.5"/>
<path d="M315 119.3v3.9l-2.5 1.5M315.1 113.7a.35 .35 0 0 0-.2-.4 .35 .35 0 0 0-.4 0l-9.8 5.7M315.1 113.7v15M236.7 128.4v3.9l16.8 9.6M236.7 133v9l18 10.3M236.7 133l18 10.3M236.7 128.4l16.8 9.6M237.3 132.6l-.6 .4M237.3 128l-.6 .4M253.5 138v3.9M253.5 138l1.2 .7M254.1 137.7l-.6 .3"/>
<path d="M254.7 138.7v3.9M259.7 135.1l-5 2.9M259.7 135.8l-5 2.9M259.7 139.7l-5 2.9M263.2 130.1l.2 .5 .4 .4M263.3 130l.3 .7 .3 .3M263.3 120.6v3.9l2.6 1.5M263.3 127.5v2.5M263.3 120.6l2.6 1.5M263.3 127.5l2.6 1.4M263.3 130l-.1 .1M263.8 131l9.8 5.7"/>
<path d="M263.9 131l2 1.1M263.9 131h-.1M263.9 124.9v2.2M264 125v.5M264 125.5l.2 .3M264 120.2l-.7 .4M264 127.1l-.7 .4M264.2 126l-.2-.1v1.2M264.2 125.8v.2M264.5 125.2l-.5 .3M264.9 125.4l-.7 .4M265 125.5l-.8 .5"/>
<path d="M265.9 122.1v3.9M265.9 128.9v3.2M265.9 122.1l4.6 .6M265.9 126l4.6 .6M265.9 126l-1.9 1.1M265.9 128.9l4.6 .6M265.9 132.1l1.8 .3M267.5 132.3l3.6 2.2M267.7 137.3l-.5-.7 .1-.7 .4 .1 2.2 1.3 .3 .6v.5l-.1 .1h-.4M267.7 132.4l3.4 1.9M267.7 132.4l2.8 .4M267.7 137.3l2 1.2"/>
<path d="M267.8 136.1l.6 .8M268.4 136.9l-.7 .4M268.4 136.9l1.9 1M270.3 138.1l-.6 .4M270.5 122.7v3.9M270.5 129.5v3.3M270.5 122.7l1 2.6M270.5 126.6l1 2.7M270.5 129.5l1 2.7M270.5 132.8l1 2.6M271.5 135.4l2 1.1a.35 .35 0 0 0 .4 .1 .35 .35 0 0 0 .2-.4M271.5 125.3v4"/>
<path d="M271.5 132.2v3.2M271.5 122.4l2.6 1.5M271.5 125.3l2.6 1.5M271.5 129.3l2.6 1.4M271.5 132.2l2.6 1.5M273.7 136.6l-.1 .1M274.1 126.8v3.9M274.1 133.7v2.5M274.1 136.4l-.2 .2M274.1 123.8v.1M274.1 126.8h.1M274.1 130.7h.1"/>
<path d="M274.1 133.6v.1M274.1 136.2h.1M304.2 135.1l.2 .2M304.2 122.5l.1 .1M304.2 125.4l.1 .1M304.2 129.4h.1M304.2 132.3l.1 .1M304.2 134.8l.1 .1M304.3 120v2.6M304.3 125.5v3.9M304.3 132.4v2.5M304.6 135.3l.1 .1"/>
<path d="M306.8 134.1l-2 1.1a.34 .34 0 0 1-.4 .1 .34 .34 0 0 1-.1-.4M306.8 124v4M306.8 130.9v3.2M306.8 121.1l-2.5 1.5M306.8 124l-2.5 1.5M306.8 128l-2.5 1.4M306.8 130.9l-2.5 1.5M307.2 133h.1M307.9 121.4v3.9M307.9 128.2v3.2M307.9 121.4l-1.1 2.6M307.9 125.3l-1.1 2.7"/>
<path d="M307.9 128.2l-1.1 2.7M307.9 131.4l-1.1 2.7M310.6 131.1h.1M310.6 131.1l-3.4 1.9M310.6 131.1l-2.7 .3M310.9 131l-3.7 2.1M312.5 120.8l-4.6 .6M312.5 120.8v3.9M312.5 127.6v3.2M312.5 124.7l-4.6 .6M312.5 124.7l1.8 1M312.5 127.6l-4.6 .6"/>
<path d="M312.5 130.8l-1.9 .3M313.3 124.2l.8 .5M313.4 124.1l.7 .4M313.8 123.9l.5 .3M314.1 124.7l.2-.1v1.1M314.1 124.5v.2M314.3 123.6v.6M314.3 124.2l-.2 .3M314.3 125.7l.7 .5M314.4 123.5v2.3M314.4 129.6l-1.9 1.2M314.4 129.6l.1 .1"/>
<path d="M314.5 129.7l-9.8 5.7M315 128.7l-.1 .5-.5 .4M315 126.2v2.5M315 126.2l-2.5 1.4M315 128.7h.1M315.1 128.7l-.2 .6-.4 .4M341.5 137.2l.1 .1M341.6 137.3v3.6l-18 10.4M341.6 135.8l3.8 2.2M341.6 139.7l3.8 2.2M341.6 131.3l5 2.9M341.6 131.4l5 2.9"/>
<path d="M341.6 135.1l5 2.9M345.1 131.9a1.09 1.09 0 0 1 1.1 1.6 1.12 1.12 0 0 1-1.1-1.6zM345.3 132.3l.2 .1M345.3 132.3l.1 .1M345.4 132.8l.1 .2 .1-.1M345.4 138v3.9M345.4 138l1.2 .7M345.4 132.2l-.1 .1M345.4 132.4l.1 .2M345.5 132.7l-.1 .1M345.5 132.4l.3 .1M345.5 132.6v.1"/>
<path d="M345.5 132.4h-.1M345.6 132.7l.1 .1M345.6 132.7l-.2 .1M345.7 131.9l.4 .5 .2 .6M345.7 132.8l-.1 .1M345.7 132.8l.1 .2M345.8 132.5h.1l-.1 .2 .1 .4M345.8 133l.1 .1M345.8 132.8h-.1M345.8 132.7l-.2 .2M345.9 132.4l-.1 .1M345.9 132.5l-.3 .2"/>
<path d="M345.9 132.5l-.4 .2M345.9 132.5h.1M345.9 132.9l-.1 .1M345.9 132.4l-.4 .2M346 133.1h-.1M346 137.7l-.6 .3M346.3 133h.1M346.6 134.3v3.7M346.6 138.7v3.9M346.9 134.1l.1 .1M347 134.1l-.4 .1M347 134.2l-.4 .1"/>
<path d="M364 128l.6 .4M364 132.6l.6 .4M364.6 128.4l-18 10.3M364.6 128.4v3.9l-18 10.3M364.6 133v9l-18 10.3M364.6 133l-18 10.3M236.1 142l-9.7 12.2 74.3 42.9M236.1 142l64.6 37.2M236.7 141.6l-.6 .4M253.5 141.9l1.2 .7M254.7 143.3v9M259.7 140.4l-5 2.9"/>
<path d="M259.7 146.2l18 10.4M259.7 146.2v9l18 10.4M259.7 149.4l-5 2.9M259.7 141.6v3.9l16.7 9.7M259.7 141.6l16.7 9.7M260.3 145.9l-.6 .3M260.3 141.3l-.6 .3M276.4 151.3v3.9M276.4 151.3l1.3 .7M276.4 155.2l1.3 .7M277 150.9l-.6 .4M277.7 152v3.9"/>
<path d="M277.7 156.6v9M282.7 159.5l18 10.4M282.7 159.5v9l18 10.4M282.7 148.4l-5 2.9M282.7 153.7l-5 2.9M282.7 154.9v3.9l16.7 9.7M282.7 154.9l16.7 9.6M282.7 149.1l-5 2.9M282.7 153l-5 2.9M283.3 159.1l-.6 .4M283.3 154.6l-.6 .3M318 159.1l.6 .4"/>
<path d="M318 154.6l.6 .3M318.5 150.5h.1M318.6 150.5v3.7l-17.9 10.4M318.6 154.9v3.9l-17.9 10.4M318.6 159.5v9l-17.9 10.4M318.6 159.5l-17.9 10.4M318.6 154.9l-17.9 10.4M318.6 149.1l3.8 2.2M318.6 153l3.8 2.2M318.6 148.4l5 2.9M318.6 153.7l5 2.9M322.4 151.3v3.9"/>
<path d="M322.4 151.3l1.2 .7M322.4 155.2l1.2 .7M323 150.9l-.6 .4M323.6 152v3.9M323.6 156.6v9M341 141.3l.6 .3M341 145.9l.6 .3M341.6 141.6l-18 10.4M341.6 141.6v3.9l-18 10.4M341.6 146.2v9l-18 10.4M341.6 149.4l5 2.9M341.6 140.4l5 2.9"/>
<path d="M341.6 146.2l-18 10.4M345.4 141.9l1.2 .7M346.6 143.3v9M364.6 141.6l.6 .4M365.2 142l-64.5 37.2M365.2 142l9.7 12.2-28.3 16.3M262.3 171.2l.1 .8M262.3 171.2h.5M262.4 172l.2 .3M262.6 172.3l.5 .3M262.8 171.2l-.1 .3 .2 .5M262.9 172l.2 .3"/>
<path d="M262.9 172h-.5M263.1 172.3l.5 .2M263.1 172.6h.6M263.1 172.3h-.5M263.6 172.5h.6M263.6 172.5l-.5 .1M263.6 172.7a.92 .92 0 0 0 .3 1.1M263.6 172.7h.5M263.7 172.6l-.1 .1M263.9 166.5l-1.6 4.7M263.9 171v.5M263.9 173.8l1.5 .8"/>
<path d="M264.1 172.7a.89 .89 0 0 0 .3 1M264.2 172.5l-.1 .2M264.2 172.5l-.5 .1M264.3 166.4l-1.5 4.8M264.3 166.4l-.4 .1M264.4 173.7l1.5 .9M264.4 173.7l-.5 .1M264.6 166l.4 .1 .3 .5 .1 .5-.1 .7 2 1.2 .6 1-1.3 4.3-.5 .4M264.6 168.8l.1 .5M264.6 169.7h.5l1.4 .8M264.6 169.7l-.6 1.9 1.4 .8M264.6 169.7l1.5 .8"/>
<path d="M264.7 166l-.6 .1-.2 .4M264.8 166l-.5 .4M265 172.9v.5M265.3 166.8v.5M265.4 174.6l.3 .1M265.7 174.7h.4M265.9 174.6l.2 .1M265.9 174.6h-.5M266.1 170.5l-.7 1.9M266.1 174.7h.1M266.1 174.7h-.4M266.5 168.6v.5"/>
<path d="M266.5 170.5l-.6 1.9h-.5M266.5 170.5h-.4M266.9 172.7v.5M267.6 170.5v.5M282.7 162.7l-5 2.9M299.4 164.5v4M299.4 164.5l1.3 .8M299.4 168.5l1.3 .7M300 164.2l-.6 .3M300.7 165.3v3.9M300.7 169.9v9M300.7 179.2v17.9"/>
<path d="M318.6 162.7l5 2.9M327.2 171.4a3.2 3.2 0 0 0-.2 3.2l1.9 6.1-28.2 16.4M327.2 171.4l-.4 2.9M342.1 168.5a2.39 2.39 0 0 1 2.1 0M342.1 169.1a2.39 2.39 0 0 1 2.1 0M342.1 168.5l-14.4 8.3M342.1 168.5v.6M342.1 169.1l-14.3 8.2M342.7 162.4l.2-.1a2.34 2.34 0 0 1 1.7 2.1M342.7 162.4l-15.5 9M342.7 162.4l-.6 6.1M344.2 168.5l1.1 .6"/>
<path d="M344.2 168.5v.6M344.2 169.1l1.1 .7M344.2 168.5l1.2 .7v.7l1.2 .6M344.6 164.4l2 6.1M344.6 164.4l-.4 4.1M345.3 169.1h.1M345.3 169.1v.7M345.4 169.7l-.1 .1"/>
<circle cx="263.7" cy="171.2" r=".35"/>
<circle cx="264.4" cy="169" r=".35"/>
<circle cx="264.8" cy="173.2" r=".36"/>
<circle cx="265.1" cy="167" r=".36"/>
<circle cx="266.3" cy="168.8" r=".35"/>
<circle cx="266.7" cy="172.9" r=".36"/>
<circle cx="267.4" cy="170.7" r=".35"/>
</g>
<text font-size="8.5" x="351.3" y="259">B</text>
<g font-size="8.1">
<text x="51.7" y="9.3">4</text>
<text x="159.7" y="9.3">3</text>
<text x="267.6" y="9.3">2</text>
<text x="375.6" y="9.3">1</text>
<text x="4" y="72.8">B</text>
<text x="423.1" y="72.8">B</text>
<text x="3.3" y="212.5">A</text>
<text x="422.4" y="212.5">A</text>
<text x="51.7" y="276">4</text>
<text x="159.7" y="276">3</text>
<text x="267.6" y="276">2</text>
<text x="375.6" y="276">1</text>
</g>
<text font-size="5.6" x="367.4" y="223.4">Functionland</text>
<text font-size="4.9" x="362" y="257">Functionland Box</text>
<g font-size="4.2">
<text x="15.4" y="17.6">ITEM NO.</text>
<text x="43.3" y="17.6">PART NUMBER</text>
<text x="99.2" y="17.6">DESCRIPTION</text>
<text x="151.5" y="17.6">QTY.</text>
<text x="281.3" y="22.8">3</text>
<text x="23.3" y="24.2">1</text>
<text x="36.7" y="24.2">Base</text>
<text x="154.9" y="24.2">1</text>
<text x="23.3" y="30.5">2</text>
<text x="36.7" y="30.5">Base Cap</text>
<text x="154.9" y="30.5">1</text>
<text x="250.2" y="33">3</text>
<text x="326.9" y="32.9">3</text>
<text x="352.3" y="33">3</text>
<text x="23.3" y="37.5">3</text>
<text x="36.7" y="37.5">Tower A ASM</text>
<text x="154.9" y="37.5">6</text>
<text x="23.3" y="44.1">4</text>
<text x="36.7" y="44.1">Tower B ASM</text>
<text x="154.9" y="44.1">1</text>
<text x="23.3" y="50.8">5</text>
<text x="36.7" y="50.8">Tower C ASM</text>
<text x="154.9" y="50.8">1</text>
<text x="23.3" y="57.4">6</text>
<text x="36.7" y="57.4">Tower D ASM</text>
<text x="154.9" y="57.4">1</text>
<text x="23.3" y="64.1">7</text>
<text x="36.7" y="64.1">Grid</text>
<text x="154.9" y="64.1">1</text>
<text x="82.3" y="70.1">Passivated 18-8 Stainless Steel</text>
<text x="23.3" y="72.1">8</text>
<text x="36.7" y="72.1">92010A003</text>
<text x="88.7" y="74.2">Phillips Flat Head Screw</text>
<text x="154.9" y="72.1">4</text>
<text x="23.3" y="82.3">9</text>
<text x="36.7" y="82.3">92000A024</text>
<text x="82.3" y="80.3">Passivated 18-8 Stainless Steel</text>
<text x="153.7" y="82.3">18</text>
<text x="389.1" y="81.6">3</text>
<text x="87.5" y="84.4">Pan Head Phillips Screws</text>
<text x="212.9" y="86.7">5</text>
<text x="389.1" y="109.4">3</text>
<text x="389.1" y="135.7">1</text>
<text x="212.9" y="187.3">6</text>
<text x="389.1" y="191.5">4</text>
</g>
<g font-size="3.4">
<text x="350.2" y="229.5">TITLE:</text>
<text x="351.1" y="251.6">SIZE</text>
<text x="359.9" y="251.6">DWG. NO.</text>
<text x="408.9" y="251.7">REV</text>
<text x="351.2" y="265.2">SCALE: 1:2</text>
<text x="370.1" y="265.3">WEIGHT:</text>
<text x="396.9" y="265.2">SHEET 1 OF 5</text>
</g>
<text font-size="2.4" x="272.2" y="219.7">UNLESS OTHERWISE SPECIFIED:</text>
<g font-size="2.2">
<text x="327.8" y="220.1">NAME</text>
<text x="340.3" y="220.2">DATE</text>
<text x="271.9" y="225.3">DIMENSIONS ARE IN MILLIMETERS</text>
<text x="271.9" y="227.9">TOLERANCES:</text>
<text x="307.2" y="224.9">DRAWN</text>
<text x="271.9" y="230.6">FRACTIONAL</text>
<text x="271.9" y="233.2">ANGULAR: MACH</text>
<text x="294.9" y="233.2">BEND</text>
<text x="307.3" y="229.8">CHECKED</text>
<text x="271.9" y="235.9">TWO PLACE DECIMAL</text>
<text x="271.9" y="238.5">THREE PLACE DECIMAL</text>
<text x="307.2" y="234.5">ENG APPR.</text>
<text x="307.3" y="239.2">MFG APPR.</text>
<text x="307.3" y="243.9">Q.A.</text>
<text x="307.3" y="248.1">COMMENTS:</text>
</g>
<text font-size="2.1" x="275.5" y="265.1">DO NOT SCALE DRAWING</text>
<g font-size="2">
<text x="271.6" y="244.1">INTERPRET GEOMETRIC</text>
<text x="271.5" y="250.2">MATERIAL</text>
<text x="271.6" y="246.6">TOLERANCING PER:</text>
<text x="271.5" y="257">FINISH</text>
</g>
</svg>
